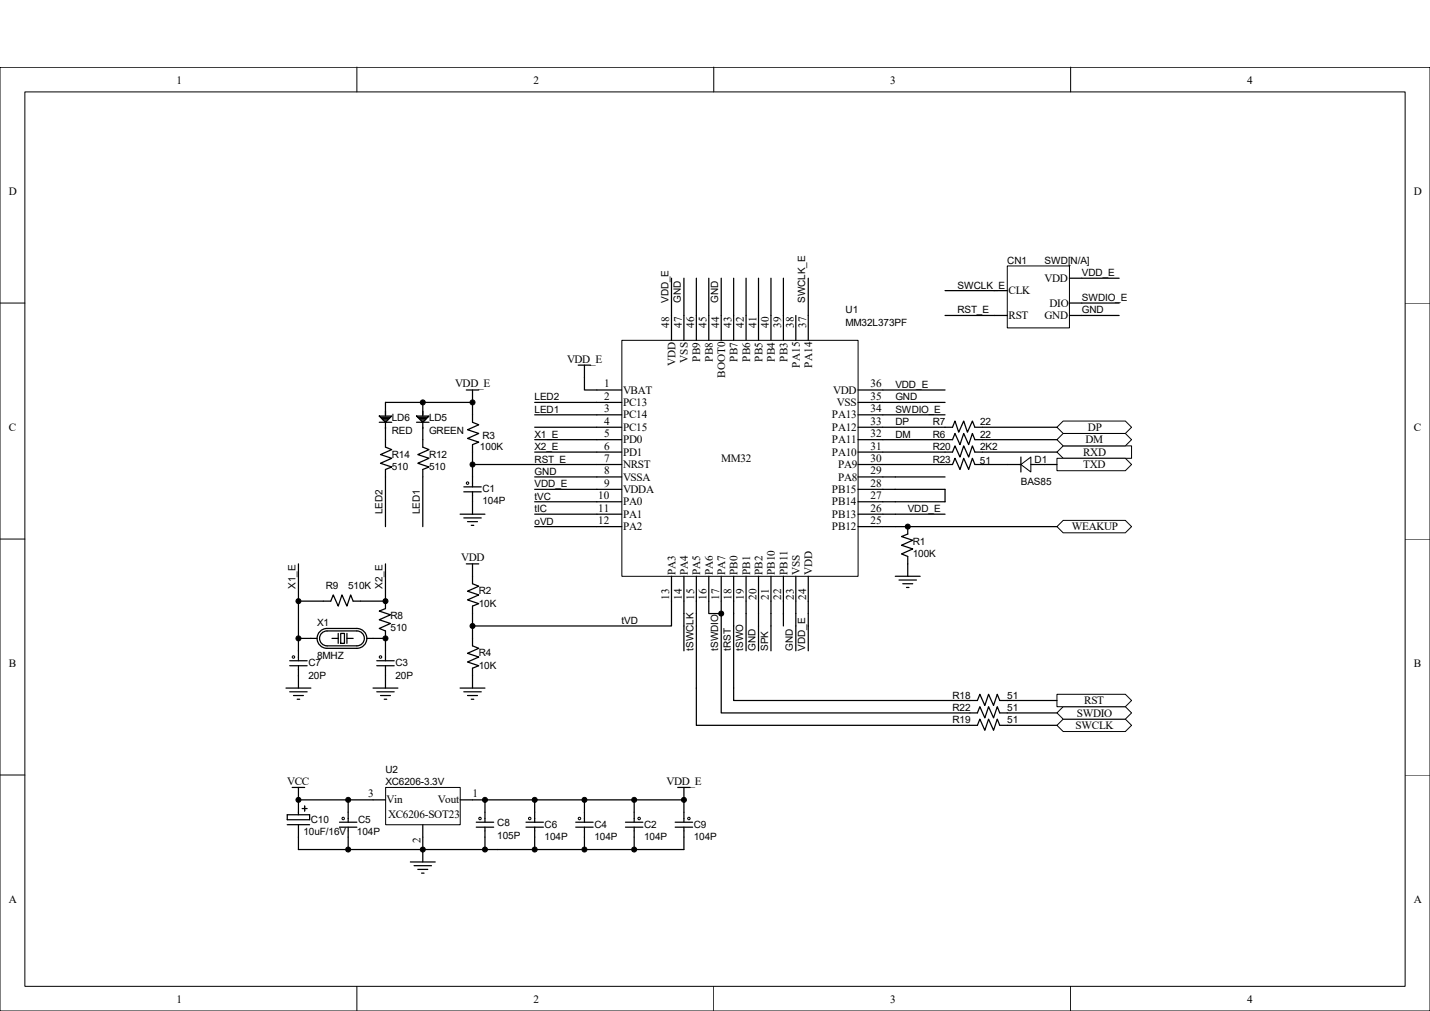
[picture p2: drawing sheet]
<svg xmlns="http://www.w3.org/2000/svg" width="297mm" height="210mm" viewBox="0 0 297 210" stroke-linecap="round" stroke-linejoin="round" font-family="sans-serif">
<g fill="none" stroke="#000" stroke-width=".21">
<path d="M0 14h297v196h-297zM5.2 19.1h286.6v185.8h-286.6zM74.1 13.9v5.2M148.2 13.9v5.2M222.4 13.9v5.2M0 63h5.2M291.8 63h5.2M0 112h5.2M291.8 112h5.2M0 161h5.2M291.8 161h5.2M74.1 204.9v5.1"/>
<path d="M148.2 204.9v5.1M222.4 204.9v5.1"/>
</g>
<g fill="#fff" stroke="#000" stroke-width=".21">
<path d="M219.5 93.9l1.3-1.3h14.2v2.6h-14.2z" fill-rule="evenodd"/>
<path d="M219.5 95.2h14.2l1.3 1.3-1.3 1.3h-14.2z" fill-rule="evenodd"/>
</g>
<g fill="none" stroke="#000" stroke-width=".26">
<path d="M157.5 57.8v7.7M160.1 57.8v7.7M167.9 57.8v7.7M120.1 75.9h2.6M121.4 75.9v2.5M80.1 91.3v1.6l1.3 .5-2.4 1 2.4 .8-2.4 1 2.4 .8-1.3 .5v11.9M87.8 91.3v1.6l1.3 .5-2.3 1 2.3 .8-2.3 1 2.3 .8-1.3 .5v11.9M96.9 81h2.5M98.1 81v2.6h-18M98.1 96.5h25.9M98.1 99.1v2M183.4 91.3h12.9"/>
<path d="M183.4 88.8h12.9M183.4 93.9h12.9M183.4 86.2h12.9M183.4 81h12.9M95.6 106.8h5.1M96.3 107.6h3.7M96.3 102.2h3.7M96.3 101.1h3.7M97.1 108.4h2.1M97.9 109.1h.5M98.1 102.2v4.6M186 106.8h10.3"/>
<path d="M142 130v5.2M144.6 130v12.9"/>
</g>
<circle cx="97.1" cy="100.4" r=".26" fill="#fff" stroke="#000" stroke-width=".21"/>
<g fill="none" stroke="#000" stroke-width=".26">
<path d="M139.5 57.8v7.7M142 57.8v7.7M98.1 86.2v1.5l1.3 .5-2.3 1.1 2.3 .7-2.3 1.1 2.3 .8-1.3 .5v1.5M183.4 83.6h12.9M60.2 138.3h3.6M60.2 137.3h3.6M62 135.2v2.1M62 138.3v2.1M139.5 124.9v5.1h-41.4M160.1 130v5.2M165.3 130v5.2M167.9 130v5.2"/>
<path d="M140.8 163.6h2.5M142 163.6v2.6"/>
</g>
<circle cx="61" cy="136.5" r=".26" fill="#fff" stroke="#000" stroke-width=".21"/>
<path d="M78.3 138.3h3.6M78.3 137.3h3.6M80.1 135.2v2.1M80.1 138.3v2.1" fill="none" stroke="#000" stroke-width=".26"/>
<circle cx="79" cy="136.5" r=".26" fill="#fff" stroke="#000" stroke-width=".21"/>
<g fill="none" stroke="#000" stroke-width=".26">
<path d="M183.4 96.5h12.9M62 117.1v7.8M80.1 117.1v9.3l-1.3 .5 2.3 .8-2.3 1 2.3 .8-2.3 1.1 1.3 .5v1.5M80.1 124.9h-6.8l-.5-1.3-.7 2.3-1.1-2.3-.8 2.3-1-2.3-.5 1.3h-6.7v10.3M142 127.5v2.5M144.6 127.5v2.5M152.4 127.5v15.4M155 127.5v7.7M157.5 130v5.2M59.4 142.9h5.2M60.2 143.7h3.6M61 144.5h2"/>
<path d="M61.7 145.3h.5M62 140.4v2.5M77.5 142.9h5.1M78.3 143.7h3.6M79 144.5h2.1M79.8 145.3h.5M80.1 140.4v2.5M119.6 171.8h3.6M119.6 170.8h3.6M121.4 168.7v2.1M121.4 171.8v2.1"/>
</g>
<circle cx="120.4" cy="170" r=".26" fill="#fff" stroke="#000" stroke-width=".21"/>
<path d="M157.5 127.5v2.5M129.9 171.8h3.6M129.9 170.8h3.6M131.7 168.7v2.1M131.7 171.8v2.1" fill="none" stroke="#000" stroke-width=".26"/>
<circle cx="132.8" cy="170" r=".26" fill="#fff" stroke="#000" stroke-width=".21"/>
<path d="M160.1 127.5v2.5M109.2 171.8h3.7M109.2 170.8h3.7M111.1 168.7v2.1M111.1 171.8v2.1" fill="none" stroke="#000" stroke-width=".26"/>
<circle cx="110" cy="170" r=".26" fill="#fff" stroke="#000" stroke-width=".21"/>
<g fill="none" stroke="#000" stroke-width=".26">
<path d="M78.8 86.4h2.6l-1.3 1.3zM78.8 87.7h2.6M79 86.7h2.1M79.3 86.9h1.5M79.5 87.2h1.1M79.8 87.5h.5M80.1 83.6v2.8M80.1 87.7v3.6M86.5 86.4h2.6l-1.3 1.3zM86.5 87.7h2.6M86.8 86.7h2M87 86.9h1.6"/>
<path d="M87.3 87.2h1M87.6 87.5h.5M87.8 83.6v2.8M87.8 87.7v3.6M96.9 117.1h2.5M98.1 117.1v4.2l1.3 .5-2.3 1 2.3 .8-2.3 1 2.3 .8-1.3 .5v8.3l1.3 .5-2.3 1 2.3 .8-2.3 1 2.3 .8-1.3 .5v4.1M186 109.4h33.5M186 104.2h10.3M186 101.7h10.3M80.1 132.6v2.6M162.7 127.5v2.5M165.3 127.5v2.5"/>
<path d="M167.9 127.5v2.5M95.6 142.9h5.1M96.3 143.7h3.7M97.1 144.5h2.1M97.9 145.3h.5M62 166.2h15.5M62 176.5h80M85.2 179.1h5.2M86 179.8h3.6M87.8 176.5v2.6M98.1 166.2h43.9M111.1 173.9v2.6"/>
<path d="M121.4 173.9v2.6M86.8 180.6h2M87.6 181.4h.5"/>
</g>
<path d="M80.1 163.6h15.5v7.7h-15.5z" fill="#fff"/>
<path d="M80.1 163.6h15.5v7.7h-15.5z" fill="none" stroke="#000" stroke-width=".21"/>
<g fill="none" stroke="#000" stroke-width=".26">
<path d="M59.7 169.3h4.6v1h-4.6zM59.7 171.3h4.6M62 166.2v3.1M62 171.3v2.6M62.8 168h1M63.3 167.4v1.1M77.5 166.2h2.6M87.8 171.3v2.6M95.6 166.2h2.5M98.9 171.8h3.6M98.9 170.8h3.6M100.7 168.7v2.1"/>
<path d="M100.7 171.8v2.1"/>
</g>
<circle cx="99.7" cy="170" r=".26" fill="#fff" stroke="#000" stroke-width=".21"/>
<g fill="none" stroke="#000" stroke-width=".26">
<path d="M144.6 57.8v7.7M147.2 57.8v7.7M152.4 57.8v7.7M155 57.8v7.7M162.7 57.8v7.7M121.4 78.4v2.6h2.6M111.1 83.6h12.9M111.1 86.2h12.9M111.1 99.1h12.9M111.1 93.9h12.9M111.1 91.3h12.9M111.1 88.8h12.9"/>
<path d="M183.4 99.1h12.9M111.1 106.8h12.9M111.1 104.2h12.9M111.1 101.7h12.9M111.1 109.4h12.9M183.4 106.8h2.6M183.4 104.2h2.6M183.4 101.7h2.6M183.4 109.4h2.6M142 124.9v2.6M144.6 124.9v2.6M149.8 124.9v23.2h51.7"/>
<path d="M152.4 124.9v2.6M155 124.9v2.6M157.5 124.9v2.6M160.1 124.9v2.6M162.7 124.9v2.6M165.3 124.9v2.6M144.6 142.9v7.8h56.9M152.4 142.9v2.6h49.1M60.7 163.6h2.6M62 163.6v2.6M62 173.9v2.6M87.8 173.9v2.6"/>
<path d="M100.7 166.2v2.5M100.7 173.9v2.6M111.1 166.2v2.5M121.4 166.2v2.5M131.7 166.2v2.5M131.7 173.9v2.6"/>
</g>
<path d="M219.5 109.4l1.3-1.3h12.9l1.3 1.3-1.3 1.3h-12.9z" fill-rule="evenodd" fill="#fff" stroke="#000" stroke-width=".21"/>
<path d="M196.3 93.9h1.5l.6-1.3 1 2.3 .8-2.3 1 2.3 .8-2.3 .5 1.3h17M196.3 96.5h1.5l.6-1.3 1 2.3 .8-2.3 1 2.3 .8-2.3 .5 1.3h1.5M186 119.7h5.1M188.5 109.4v1.5l-1.3 .6 2.4 .7-2.4 1.1 2.4 .7-2.4 1.1 1.3 .5v4.1M147.2 124.9v2.6h2.6M167.9 124.9v2.6M186.7 120.5h3.6M187.5 121.3h2.1M188.3 122h.5" fill="none" stroke="#000" stroke-width=".26"/>
<path d="M129.2 70.7h49v49h-49z" fill="#fff"/>
<path d="M129.2 70.7h49v49h-49z" fill="none" stroke="#000" stroke-width=".21"/>
<g fill="none" stroke="#000" stroke-width=".26">
<path d="M139.5 65.5v5.2M142 65.5v5.2M144.6 65.5v5.2M147.2 65.5v5.2M149.8 65.5v5.2M152.4 65.5v5.2M155 65.5v5.2M157.5 65.5v5.2M160.1 65.5v5.2M162.7 65.5v5.2M165.3 65.5v5.2M167.9 65.5v5.2"/>
<path d="M124 81h5.1M124 83.6h5.1M124 86.2h5.1M124 88.8h5.1M124 91.3h5.1M124 93.9h5.1M124 96.5h5.1M124 99.1h5.1M178.2 81h5.2M178.2 83.6h5.2M178.2 86.2h5.2M178.2 88.8h5.2"/>
<path d="M178.2 91.3h5.2M178.2 93.9h5.2M178.2 96.5h5.2M178.2 99.1h5.2M124 101.7h5.1M124 104.2h5.1M124 106.8h5.1M124 109.4h5.1M139.5 119.7v5.2M142 119.7v5.2M144.6 119.7v5.2M147.2 119.7v5.2"/>
<path d="M149.8 119.7v5.2M152.4 119.7v5.2M155 119.7v5.2M157.5 119.7v5.2M160.1 119.7v5.2M162.7 119.7v5.2M165.3 119.7v5.2M167.9 119.7v5.2M178.2 101.7h5.2M178.2 104.2h5.2M178.2 106.8h5.2M178.2 109.4h5.2"/>
</g>
<g fill="#fff" stroke="#000" stroke-width=".21">
<path d="M219.5 150.7l1.3-1.3h12.9l1.3 1.3-1.3 1.3h-12.9z" fill-rule="evenodd"/>
<path d="M219.5 148.1l1.3-1.3h12.9l1.3 1.3-1.3 1.3h-12.9z" fill-rule="evenodd"/>
<path d="M219.5 144.2h14.2l1.3 1.3-1.3 1.3h-14.2z" fill-rule="evenodd"/>
</g>
<path d="M201.5 145.5h1.5l.5-1.3 1 2.3 .8-2.3 1.1 2.3 .7-2.3 .6 1.3h11.8M201.5 148.1h1.5l.5-1.3 1 2.3 .8-2.3 1.1 2.3 .7-2.3 .6 1.3h11.8M201.5 150.7h1.5l.5-1.3 1 2.3 .8-2.3 1.1 2.3 .7-2.3 .6 1.3h11.8" fill="none" stroke="#000" stroke-width=".26"/>
<path d="M212 96.5l2.1-1.6v3.1z" fill="#fff" stroke="#000" stroke-width=".21"/>
<path d="M204 96.5h8M212 94.9v3.1M214.1 96.5h5.4M140.2 171.8h3.7M140.2 170.8h3.7M142 168.7v2.1M142 171.8v2.1" fill="none" stroke="#000" stroke-width=".26"/>
<circle cx="143.1" cy="170" r=".26" fill="#fff" stroke="#000" stroke-width=".21"/>
<path d="M70.5 171.8h3.6M70.5 170.8h3.6M72.3 166.2v4.6M72.3 171.8v4.7M142 166.2v2.5M142 173.9v2.6" fill="none" stroke="#000" stroke-width=".26"/>
<circle cx="71.3" cy="170" r=".26" fill="#fff" stroke="#000" stroke-width=".21"/>
<path d="M98.1 83.6v2.6M98.1 93.9v5.2M196.3 101.7v2.5" fill="none" stroke="#000" stroke-width=".26"/>
<path d="M209.3 55.3h12.8v12.8h-12.8z" fill="#fff"/>
<path d="M209.2 55.2h12.9v12.9h-12.9z" fill="none" stroke="#000" stroke-width=".21"/>
<g fill="none" stroke="#000" stroke-width=".26">
<path d="M222.1 57.8h10.3M196.3 60.4h12.9M196.3 65.5h12.9M222.1 63h10.3M222.1 65.5h10.3M62 132.6h3.9M66.5 131.2l.9-.6h.5h6.2a2.06 2.06 0 0 1 2.1 2 2.06 2.06 0 0 1-2.1 2.1h-6.2a2.06 2.06 0 0 1-1.9-1.3 2.06 2.06 0 0 1 .5-2.2zM66.7 131.7l.7-.6h.5h6.2a1.55 1.55 0 0 1 1.6 1.5 1.55 1.55 0 0 1-1.6 1.6h-6.2a1.55 1.55 0 0 1-1.4-.9 1.55 1.55 0 0 1 .2-1.6zM69 132.6h1.2M70.2 131.6v2M70.8 131.6h.7v2h-.7zM72.1 132.6h1.2"/>
<path d="M72.1 131.6v2M76.2 132.6h3.9"/>
</g>
<g fill="#fff" stroke="#000" stroke-width=".21">
<path d="M219.5 91.3l1.3-1.3h12.9l1.3 1.3-1.3 1.3h-12.9z" fill-rule="evenodd"/>
<path d="M219.5 88.8l1.3-1.3h12.9l1.3 1.3-1.3 1.2h-12.9z" fill-rule="evenodd"/>
</g>
<path d="M149.8 57.8v7.7M196.3 88.8h1.5l.6-1.3 .7 2.3 1.1-2.3 .7 2.3 1.1-2.3 .5 1.3h17M196.3 91.3h1.5l.6-1.3 1 2.4 .8-2.4 1 2.4 .8-2.4 .5 1.3h17" fill="none" stroke="#000" stroke-width=".26"/>
<g fill="#000" stroke="#000" stroke-width=".21">
<circle cx="87.8" cy="83.6" r=".52"/>
<circle cx="98.1" cy="96.5" r=".52"/>
<circle cx="98.1" cy="83.6" r=".52"/>
<circle cx="188.5" cy="109.4" r=".52"/>
<circle cx="62" cy="132.6" r=".52"/>
<circle cx="62" cy="124.9" r=".52"/>
<circle cx="80.1" cy="124.9" r=".52"/>
<circle cx="80.1" cy="132.6" r=".52"/>
<circle cx="98.1" cy="130" r=".52"/>
<circle cx="149.8" cy="127.5" r=".52"/>
<circle cx="62" cy="166.2" r=".52"/>
<circle cx="72.3" cy="176.5" r=".52"/>
<circle cx="72.3" cy="166.2" r=".52"/>
<circle cx="87.8" cy="176.5" r=".52"/>
<circle cx="100.7" cy="176.5" r=".52"/>
<circle cx="100.7" cy="166.2" r=".52"/>
<circle cx="111.1" cy="176.5" r=".52"/>
<circle cx="111.1" cy="166.2" r=".52"/>
<circle cx="121.4" cy="166.2" r=".52"/>
<circle cx="121.4" cy="176.5" r=".52"/>
<circle cx="131.7" cy="176.5" r=".52"/>
<circle cx="131.7" cy="166.2" r=".52"/>
<circle cx="142" cy="166.2" r=".52"/>
</g>
<g font-size="2.3">
<text x="36.7" y="17.5">1</text>
<text x="110.8" y="17.5">2</text>
<text x="184.9" y="17.5">3</text>
<text x="259" y="17.5">4</text>
<text x="1.8" y="40.5">D</text>
<text x="293.7" y="40.5">D</text>
<text x="217" y="58.5">VDD</text>
<text x="209.5" y="61.1">CLK</text>
<text x="218" y="63.7">DIO</text>
<text x="139" y="68.1" transform="rotate(-90 139 68.1)">48</text>
<text x="141.6" y="68.1" transform="rotate(-90 141.6 68.1)">47</text>
<text x="144.2" y="68.1" transform="rotate(-90 144.2 68.1)">46</text>
<text x="146.8" y="68.1" transform="rotate(-90 146.8 68.1)">45</text>
<text x="149.4" y="68.1" transform="rotate(-90 149.4 68.1)">44</text>
<text x="151.9" y="68.1" transform="rotate(-90 151.9 68.1)">43</text>
<text x="154.5" y="68.1" transform="rotate(-90 154.5 68.1)">42</text>
<text x="157.1" y="68.1" transform="rotate(-90 157.1 68.1)">41</text>
<text x="159.7" y="68.1" transform="rotate(-90 159.7 68.1)">40</text>
<text x="162.3" y="68.1" transform="rotate(-90 162.3 68.1)">39</text>
<text x="164.8" y="68.1" transform="rotate(-90 164.8 68.1)">38</text>
<text x="167.4" y="68.1" transform="rotate(-90 167.4 68.1)">37</text>
<text x="209.5" y="66.3">RST</text>
<text x="217" y="66.3">GND</text>
<text x="117.8" y="75.3">VDD_E</text>
<text x="140.3" y="76.1" transform="rotate(-90 140.3 76.1)">VDD</text>
<text x="142.9" y="75.4" transform="rotate(-90 142.9 75.4)">VSS</text>
<text x="145.5" y="75.1" transform="rotate(-90 145.5 75.1)">PB9</text>
<text x="148" y="75.1" transform="rotate(-90 148 75.1)">PB8</text>
<text x="153.2" y="75.1" transform="rotate(-90 153.2 75.1)">PB7</text>
<text x="155.8" y="75.1" transform="rotate(-90 155.8 75.1)">PB6</text>
<text x="158.4" y="75.1" transform="rotate(-90 158.4 75.1)">PB5</text>
<text x="161" y="75.1" transform="rotate(-90 161 75.1)">PB4</text>
<text x="163.5" y="75.1" transform="rotate(-90 163.5 75.1)">PB3</text>
<text x="166.1" y="76.4" transform="rotate(-90 166.1 76.4)">PA15</text>
<text x="168.7" y="76.4" transform="rotate(-90 168.7 76.4)">PA14</text>
<text x="94.5" y="80.5">VDD_E</text>
<text x="125.5" y="80.5">1</text>
<text x="125.5" y="83.1">2</text>
<text x="129.4" y="81.7">VBAT</text>
<text x="150.6" y="78.4" transform="rotate(-90 150.6 78.4)">BOOT0</text>
<text x="173.1" y="81.7">VDD</text>
<text x="180.8" y="83.1">35</text>
<text x="180.8" y="80.5">36</text>
<text x="1.8" y="89.5">C</text>
<text x="125.5" y="85.6">3</text>
<text x="125.5" y="88.2">4</text>
<text x="129.4" y="84.3">PC13</text>
<text x="129.4" y="86.9">PC14</text>
<text x="129.4" y="89.5">PC15</text>
<text x="172.8" y="89.5">PA12</text>
<text x="172.8" y="86.9">PA13</text>
<text x="173.8" y="84.3">VSS</text>
<text x="180.8" y="88.2">33</text>
<text x="180.8" y="85.6">34</text>
<text x="226" y="89.5">DP</text>
<text x="293.7" y="89.5">C</text>
<text x="125.5" y="90.8">5</text>
<text x="125.5" y="93.4">6</text>
<text x="125.5" y="95.9">7</text>
<text x="129.4" y="92.1">PD0</text>
<text x="129.4" y="94.7">PD1</text>
<text x="149.8" y="95.9">MM32</text>
<text x="172.8" y="94.7">PA10</text>
<text x="172.8" y="92.1">PA11</text>
<text x="180.8" y="95.9">30</text>
<text x="180.8" y="93.4">31</text>
<text x="180.8" y="90.8">32</text>
<text x="225" y="94.7">RXD</text>
<text x="225.5" y="92.1">DM</text>
<text x="125.5" y="98.5">8</text>
<text x="125.5" y="101.1">9</text>
<text x="129.4" y="97.2">NRST</text>
<text x="129.4" y="99.8">VSSA</text>
<text x="174.1" y="99.8">PA8</text>
<text x="174.1" y="97.2">PA9</text>
<text x="180.8" y="101.1">28</text>
<text x="180.8" y="98.5">29</text>
<text x="225" y="97.2">TXD</text>
<text x="124.2" y="103.7">10</text>
<text x="124.2" y="106.3">11</text>
<text x="129.4" y="102.4">VDDA</text>
<text x="129.4" y="105">PA0</text>
<text x="129.4" y="107.6">PA1</text>
<text x="172.8" y="107.6">PB13</text>
<text x="172.8" y="105">PB14</text>
<text x="172.8" y="102.4">PB15</text>
<text x="180.8" y="106.3">26</text>
<text x="180.8" y="103.7">27</text>
<text x="124.2" y="108.8">12</text>
<text x="129.4" y="110.2">PA2</text>
<text x="172.8" y="110.2">PB12</text>
<text x="180.8" y="108.8">25</text>
<text x="222.6" y="110.2">WEAKUP</text>
<text x="95.8" y="116.6">VDD</text>
<text x="140.3" y="119.5" transform="rotate(-90 140.3 119.5)">PA3</text>
<text x="142.9" y="119.5" transform="rotate(-90 142.9 119.5)">PA4</text>
<text x="145.5" y="119.5" transform="rotate(-90 145.5 119.5)">PA5</text>
<text x="148" y="119.5" transform="rotate(-90 148 119.5)">PA6</text>
<text x="150.6" y="119.5" transform="rotate(-90 150.6 119.5)">PA7</text>
<text x="153.2" y="119.5" transform="rotate(-90 153.2 119.5)">PB0</text>
<text x="155.8" y="119.5" transform="rotate(-90 155.8 119.5)">PB1</text>
<text x="158.4" y="119.5" transform="rotate(-90 158.4 119.5)">PB2</text>
<text x="161" y="119.5" transform="rotate(-90 161 119.5)">PB10</text>
<text x="163.5" y="119.5" transform="rotate(-90 163.5 119.5)">PB11</text>
<text x="166.1" y="119.5" transform="rotate(-90 166.1 119.5)">VSS</text>
<text x="168.7" y="119.5" transform="rotate(-90 168.7 119.5)">VDD</text>
<text x="139" y="124.6" transform="rotate(-90 139 124.6)">13</text>
<text x="141.6" y="124.6" transform="rotate(-90 141.6 124.6)">14</text>
<text x="144.2" y="124.6" transform="rotate(-90 144.2 124.6)">15</text>
<text x="146.8" y="124.6" transform="rotate(-90 146.8 124.6)">16</text>
<text x="149.4" y="124.6" transform="rotate(-90 149.4 124.6)">17</text>
<text x="151.9" y="124.6" transform="rotate(-90 151.9 124.6)">18</text>
<text x="154.5" y="124.6" transform="rotate(-90 154.5 124.6)">19</text>
<text x="157.1" y="124.6" transform="rotate(-90 157.1 124.6)">20</text>
<text x="159.7" y="124.6" transform="rotate(-90 159.7 124.6)">21</text>
<text x="162.3" y="124.6" transform="rotate(-90 162.3 124.6)">22</text>
<text x="164.8" y="124.6" transform="rotate(-90 164.8 124.6)">23</text>
<text x="167.4" y="124.6" transform="rotate(-90 167.4 124.6)">24</text>
<text x="1.8" y="138.5">B</text>
<text x="293.7" y="138.5">B</text>
<text x="223.6" y="148.8">SWDIO</text>
<text x="225.2" y="146.3">RST</text>
<text x="223.4" y="151.4">SWCLK</text>
<text x="59.6" y="163">VCC</text>
<text x="76.5" y="165.6">3</text>
<text x="80.3" y="166.9">Vin</text>
<text x="90.9" y="166.9">Vout</text>
<text x="98.1" y="165.6">1</text>
<text x="138.4" y="163">VDD_E</text>
<text x="80.6" y="170">XC6206-SOT23</text>
<text x="87.3" y="175.2" transform="rotate(-90 87.3 175.2)">2</text>
<text x="1.8" y="187.5">A</text>
<text x="293.7" y="187.5">A</text>
<text x="36.7" y="208.4">1</text>
<text x="110.8" y="208.4">2</text>
<text x="184.9" y="208.4">3</text>
<text x="259" y="208.4">4</text>
</g>
<g font-size="2.1">
<text x="198.9" y="59.9">SWCLK_E</text>
<text x="209.2" y="54.8">CN1</text>
<text x="217" y="54.8">SWD[N/A]</text>
<text x="224.7" y="57.4">VDD_E</text>
<text x="138.8" y="63" transform="rotate(-90 138.8 63)">VDD_E</text>
<text x="141.4" y="63" transform="rotate(-90 141.4 63)">GND</text>
<text x="149.2" y="63" transform="rotate(-90 149.2 63)">GND</text>
<text x="167.3" y="63" transform="rotate(-90 167.3 63)">SWCLK_E</text>
<text x="175.6" y="65.1">U1</text>
<text x="198.9" y="65.1">RST_E</text>
<text x="224.7" y="62.5">SWDIO_E</text>
<text x="224.7" y="65.1">GND</text>
<text x="175.6" y="67.7">MM32L373PF</text>
<text x="111" y="83.2">LED2</text>
<text x="186" y="80.6">VDD_E</text>
<text x="186" y="83.2">GND</text>
<text x="81.4" y="87.5">LD6</text>
<text x="89.1" y="87.5">LD5</text>
<text x="111" y="85.8">LED1</text>
<text x="186" y="88.3">DP</text>
<text x="186" y="85.8">SWDIO_E</text>
<text x="193.7" y="88.3">R7</text>
<text x="203.5" y="88.3">22</text>
<text x="81.4" y="95">R14</text>
<text x="81.4" y="90.1">RED</text>
<text x="89.1" y="95">R12</text>
<text x="89.1" y="90.1">GREEN</text>
<text x="99.7" y="93.5">100K</text>
<text x="100.2" y="91.2">R3</text>
<text x="111" y="90.9">X1_E</text>
<text x="111" y="93.5">X2_E</text>
<text x="186" y="90.9">DM</text>
<text x="193.7" y="93.5">R20</text>
<text x="193.7" y="90.9">R6</text>
<text x="203.5" y="93.5">2K2</text>
<text x="203.5" y="90.9">22</text>
<text x="81.4" y="97.6">510</text>
<text x="89.1" y="97.6">510</text>
<text x="111" y="101.2">VDD_E</text>
<text x="111" y="98.7">GND</text>
<text x="111" y="96.1">RST_E</text>
<text x="193.7" y="96.1">R23</text>
<text x="203.5" y="96.4">51</text>
<text x="212" y="100.7">BAS85</text>
<text x="214.9" y="96.1">D1</text>
<text x="79.4" y="106.8" transform="rotate(-90 79.4 106.8)">LED2</text>
<text x="87.2" y="106.8" transform="rotate(-90 87.2 106.8)">LED1</text>
<text x="100.2" y="102.3">C1</text>
<text x="100.2" y="104.6">104P</text>
<text x="111" y="106.4">tIC</text>
<text x="111" y="103.8">tVC</text>
<text x="188.6" y="106.4">VDD_E</text>
<text x="111" y="109">oVD</text>
<text x="189.6" y="113.1">R1</text>
<text x="189.6" y="115.7">100K</text>
<text x="61.3" y="122.3" transform="rotate(-90 61.3 122.3)">X1_E</text>
<text x="67.6" y="122.4">R9</text>
<text x="72.3" y="122.4">510K</text>
<text x="79.4" y="122.3" transform="rotate(-90 79.4 122.3)">X2_E</text>
<text x="99.4" y="123.4">R2</text>
<text x="65.9" y="130.1">X1</text>
<text x="81.1" y="128.6">R8</text>
<text x="81.1" y="131.1">510</text>
<text x="99.4" y="126">10K</text>
<text x="129.1" y="129.6">tVD</text>
<text x="65.9" y="136.9">8MHZ</text>
<text x="99.4" y="136.3">R4</text>
<text x="144" y="135.2" transform="rotate(-90 144 135.2)">tSWCLK</text>
<text x="149.2" y="135.2" transform="rotate(-90 149.2 135.2)">tSWDIO</text>
<text x="151.8" y="135.2" transform="rotate(-90 151.8 135.2)">tRST</text>
<text x="154.4" y="135.2" transform="rotate(-90 154.4 135.2)">tSWO</text>
<text x="156.9" y="135.2" transform="rotate(-90 156.9 135.2)">GND</text>
<text x="159.5" y="135.2" transform="rotate(-90 159.5 135.2)">SPK</text>
<text x="164.7" y="135.2" transform="rotate(-90 164.7 135.2)">GND</text>
<text x="167.3" y="135.2" transform="rotate(-90 167.3 135.2)">VDD_E</text>
<text x="64.1" y="138.4">C7</text>
<text x="64.1" y="141">20P</text>
<text x="82.1" y="138.4">C3</text>
<text x="82.1" y="141">20P</text>
<text x="99.4" y="138.9">10K</text>
<text x="197.8" y="145.1">R18</text>
<text x="197.8" y="147.7">R22</text>
<text x="209.2" y="145.1">51</text>
<text x="209.2" y="147.7">51</text>
<text x="197.8" y="150.2">R19</text>
<text x="209.2" y="150.2">51</text>
<text x="80.1" y="160.6">U2</text>
<text x="80.1" y="163.2">XC6206-3.3V</text>
<text x="63" y="173.5">10uF/16V</text>
<text x="64.6" y="170.9">C10</text>
<text x="74.1" y="173.5">104P</text>
<text x="74.4" y="170.9">C5</text>
<text x="103.3" y="171.7">C8</text>
<text x="113.1" y="171.9">C6</text>
<text x="123.4" y="171.9">C4</text>
<text x="133.8" y="171.9">C2</text>
<text x="144.1" y="171.9">C9</text>
<text x="103.3" y="174.2">105P</text>
<text x="113.1" y="174.5">104P</text>
<text x="123.4" y="174.5">104P</text>
<text x="133.8" y="174.5">104P</text>
<text x="144.1" y="174.5">104P</text>
</g>
</svg>
